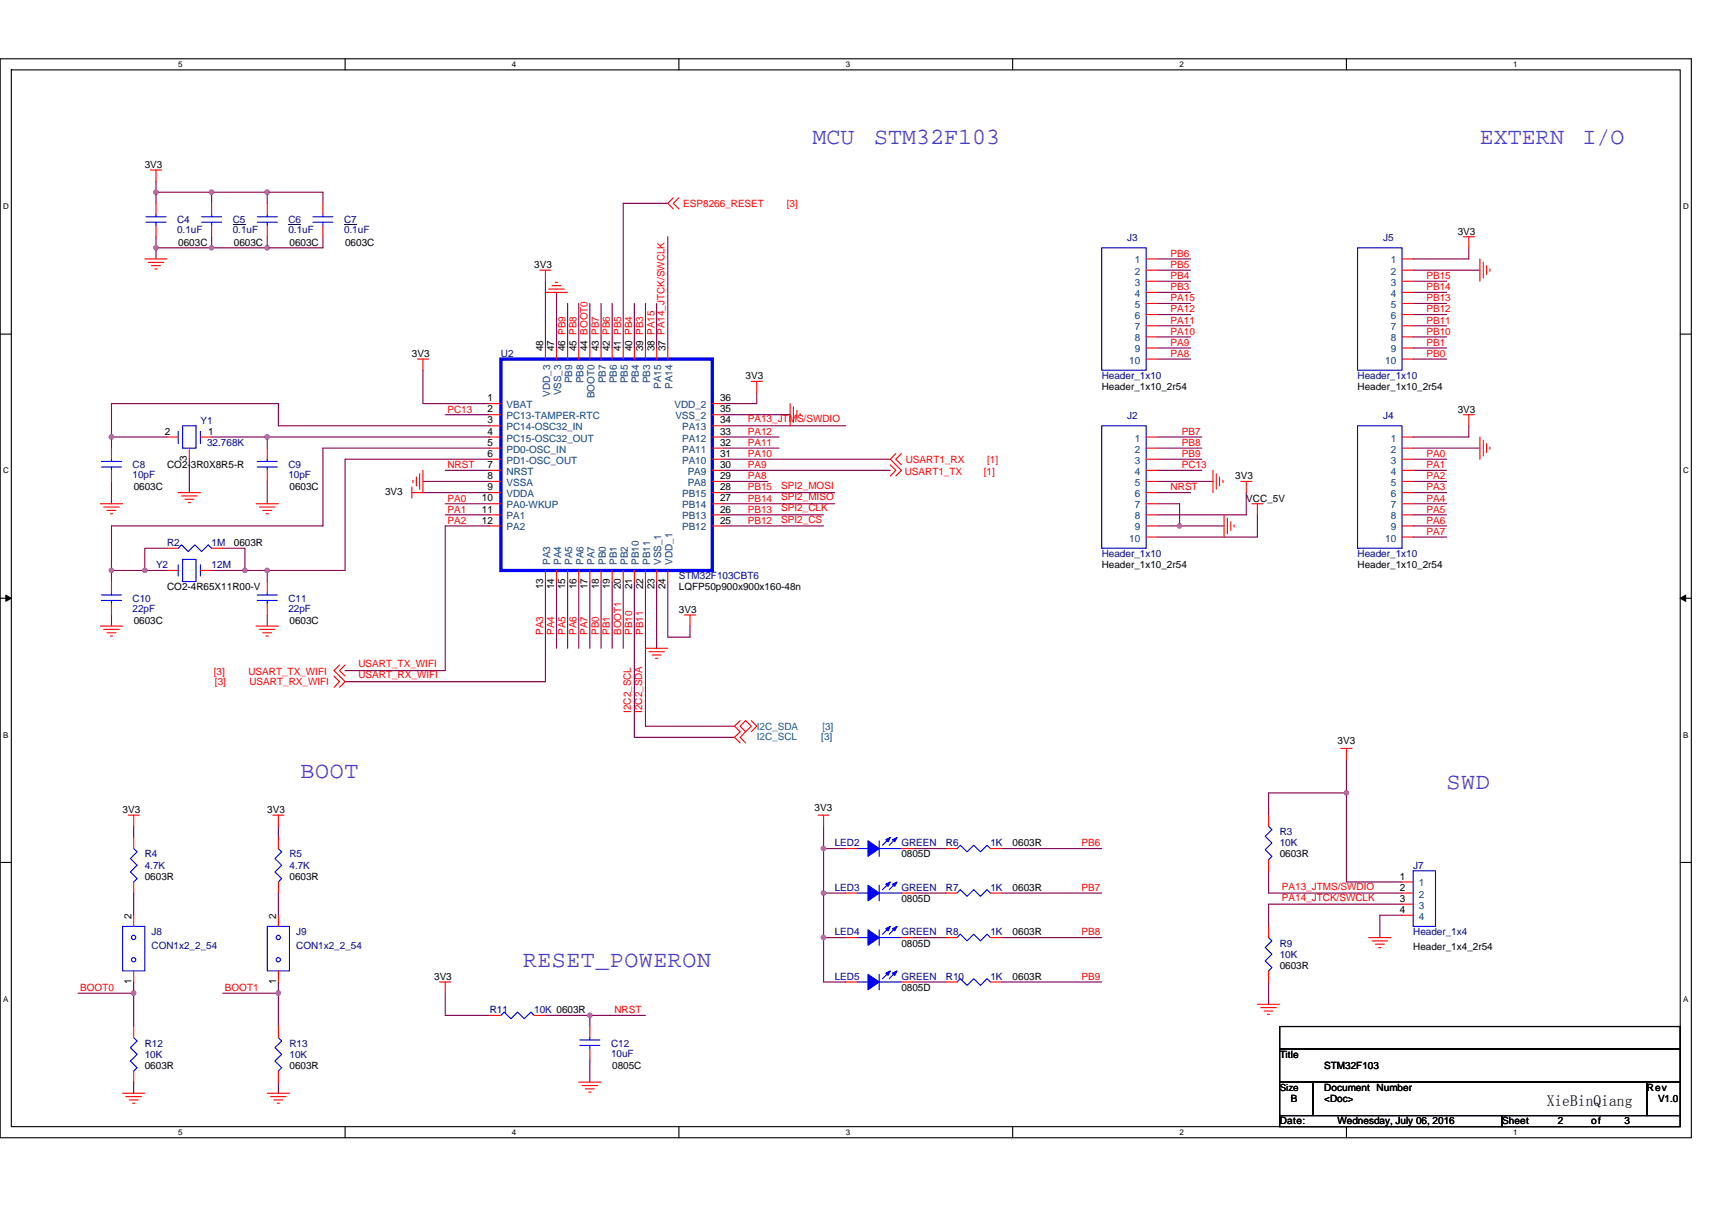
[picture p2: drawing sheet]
<svg xmlns="http://www.w3.org/2000/svg" width="297mm" height="210mm" viewBox="0 0 297 210" stroke-linecap="round" stroke-linejoin="round" font-family="sans-serif">
<path d="M0 10.2h293.5v187.2h-293.5zM2 12.1h289.5v183.4h-289.5z" fill="none" stroke="#000" stroke-width=".19"/>
<g fill="#fff">
<path d="M30.9 10.4h.8v1.6h-.8z"/>
<path d="M30.9 195.7h.8v1.6h-.8z"/>
</g>
<path d="M59.9 10.2v1.9M59.9 195.5v1.9" fill="none" stroke="#000" stroke-width=".19"/>
<g fill="#fff">
<path d="M88.8 10.4h.8v1.6h-.8z"/>
<path d="M88.8 195.7h.8v1.6h-.8z"/>
</g>
<path d="M117.8 10.2v1.9M117.8 195.5v1.9" fill="none" stroke="#000" stroke-width=".19"/>
<g fill="#fff">
<path d="M146.7 10.4h.8v1.6h-.8z"/>
<path d="M146.7 195.7h.8v1.6h-.8z"/>
</g>
<path d="M175.7 10.2v1.9M175.7 195.5v1.9" fill="none" stroke="#000" stroke-width=".19"/>
<g fill="#fff">
<path d="M204.7 10.4h.7v1.6h-.7z"/>
<path d="M204.7 195.7h.7v1.6h-.7z"/>
</g>
<path d="M233.6 10.2v1.9M233.6 195.5v1.9" fill="none" stroke="#000" stroke-width=".19"/>
<g fill="#fff">
<path d="M262.6 10.4h.7v1.6h-.7z"/>
<path d="M262.6 195.7h.7v1.6h-.7z"/>
<path d="M.5 35.1h1v1.5h-1z"/>
<path d="M292 35.1h1v1.5h-1z"/>
<path d="M.5 80.9h1v1.5h-1z"/>
<path d="M292 80.9h1v1.5h-1z"/>
</g>
<path d="M0 58h2M291.5 58h2" fill="none" stroke="#000" stroke-width=".19"/>
<g fill="#fff">
<path d="M.5 126.7h.9v1.6h-.9z"/>
<path d="M292 126.7h.9v1.6h-.9z"/>
</g>
<path d="M0 103.8h2M291.5 103.8h2" fill="none" stroke="#000" stroke-width=".19"/>
<path d="M1 103.3l1 .5-1 .6zM291.5 103.8l1-.5v1.1z" fill="#000" stroke="#000" stroke-width=".17"/>
<g fill="#fff">
<path d="M.5 172.6h.9v1.5h-.9z"/>
<path d="M292 172.6h.9v1.5h-.9z"/>
</g>
<path d="M0 149.7h2M291.5 149.7h2M222 178.1h69.5v3.9h-69.5zM222 182h69.5v5.8h-69.5zM222 187.8h5.8v5.8h-5.8zM222 193.6h38.6v1.9h-38.6zM227.8 187.8h57.9v5.8h-57.9zM260.6 193.6h30.9v1.9h-30.9zM285.7 187.8h5.8v5.8h-5.8z" fill="none" stroke="#000" stroke-width=".19"/>
<g fill="none" stroke="#800040" stroke-width=".19">
<path d="M27.1 31.4v2M27.1 33.4h9.6M27.1 33.4v1.9M36.7 33.4v1.9M36.7 33.4h9.7M46.4 33.4v1.9M46.4 33.4h9.6v1.9M115.9 35.3h-7.8v25.1M27.1 41.1v1.9M27.1 43h9.6M27.1 43v1.9M36.7 41.1v1.9"/>
<path d="M36.7 43h9.7M46.4 41.1v1.9M56 41.1v1.9h-9.6M94.6 48.8v11.6M96.6 50.7v9.7M98.5 52.7v7.7M100.4 52.7v7.7M102.3 52.7v7.7M104.3 52.7v7.7M106.2 52.7v7.7M110.1 52.7v7.7M112 52.7v7.7"/>
<path d="M113.9 52.7v7.7M115.9 41.1v19.3M200.8 54.6h5.8M200.8 56.5h5.8M200.8 44.9h5.8M200.8 46.9h5.8M200.8 52.7h5.8M200.8 50.7h5.8M200.8 48.8h5.8M200.8 58.5h5.8M245.2 46.9h11.6M245.2 58.5h5.8"/>
<path d="M245.2 56.5h5.8M245.2 48.8h5.8M245.2 50.7h5.8M245.2 54.6h5.8M245.2 52.7h5.8M254.8 43v1.9h-9.6M19.3 75.8h9.7M19.3 75.8v2M32.8 79.7v5.8M36.7 75.8h9.7M46.4 75.8v2M46.4 75.8h38.6"/>
<path d="M73.4 64.2v5.8h11.6M77.3 72h7.7M85 73.9h-36.7v-3.9h-29v5.8M85 77.8h-29v13.5h-36.7v7.7M85 79.7h-25.1v19.3h-13.5M125.5 79.7h29M125.5 72h11.6M125.5 77.8h9.7M125.5 75.8h9.7M125.5 73.9h21.2M131.3 68.1v1.9h-5.8M200.8 62.3h5.8"/>
<path d="M200.8 60.4h5.8M200.8 79.7h7.7M200.8 77.8h7.7M200.8 75.8h7.7M245.2 62.3h5.8M245.2 60.4h5.8M245.2 79.7h5.8M245.2 77.8h11.6M254.8 73.9v1.9h-9.6M19.3 83.5v3.9M19.3 99h5.8M19.3 99v1.9"/>
<path d="M25.1 99h3.9M29 95.1h-3.9v3.9M36.7 99h5.8M38.6 95.1h3.9v3.9h3.9M46.4 83.5v3.9M46.4 99v1.9M73.4 83.5h11.6M73.4 85.5h11.6M77.3 81.6h7.7M77.3 87.4h7.7M77.3 89.3h7.7M85 91.3h-7.7v25.1h-17.4"/>
<path d="M125.5 87.4h19.3M125.5 81.6h29M125.5 85.5h19.3M125.5 91.3h17.4M125.5 89.3h17.4M125.5 83.5h7.7M200.8 83.5h9.7M200.8 91.3h3.9M200.8 87.4h3.9v3.9M200.8 85.5h5.8M200.8 81.6h7.7M204.7 91.3h7.7"/>
<path d="M216.2 85.5v3.8h-15.4M218.2 89.3v3.9h-17.4M245.2 81.6h5.8M245.2 87.4h5.8M245.2 89.3h5.8M245.2 91.3h5.8M245.2 93.2h5.8M245.2 83.5h5.8M245.2 85.5h5.8M19.3 106.7v1.9M46.4 106.7v1.9M94.6 100.9v17.4h-34.7"/>
<path d="M96.6 100.9v11.6M98.5 100.9v11.6M100.4 100.9v11.6M102.3 100.9v11.6M104.3 100.9v11.6M106.2 100.9v11.6M108.1 100.9v11.6M110.1 100.9v27.1h17.3M112 100.9v25.1h15.4M113.9 100.9v11.6M115.9 100.9v9.7h3.8v-2M233.6 131.8v5.8"/>
<path d="M233.6 137.6h-13.5v3.9M233.6 137.6v15.5h9.7M23.2 155v3.8M23.2 143.4v1.9M48.3 143.4v1.9M48.3 155v3.8M142.9 147.3h3.8M142.9 155v7.7M142.9 155h3.8M142.9 147.3v7.7M142.9 143.4v3.9M158.3 155h5.8"/>
<path d="M158.3 147.3h5.8M173.8 147.3h17.4M173.8 155h17.4M220.1 151.1v3.9h23.2M243.3 158.8h-3.9v3.9M243.3 156.9h-23.2v3.9M13.5 172.4h9.7M23.2 170.4v2M23.2 172.4v5.7M38.6 172.4h9.7M48.3 170.4v2M48.3 172.4v5.7"/>
<path d="M77.3 172.4v3.8h7.7M94.6 176.2h7.7M102.3 176.2h9.7M102.3 176.2v1.9M142.9 162.7h3.8M142.9 162.7v7.7h3.8M158.3 170.4h5.8M158.3 162.7h5.8M173.8 162.7h17.4M173.8 170.4h17.4M220.1 170.4v3.9M23.2 187.8v1.9"/>
<path d="M48.3 187.8v1.9M102.3 183.9v3.9"/>
</g>
<g fill="#f0f" stroke="#f0f" stroke-width=".19">
<circle cx="46.4" cy="75.8" r=".38"/>
<circle cx="27.1" cy="33.3" r=".38"/>
<circle cx="27.1" cy="43" r=".38"/>
<circle cx="46.4" cy="33.3" r=".38"/>
<circle cx="36.7" cy="33.3" r=".38"/>
<circle cx="46.4" cy="43" r=".38"/>
<circle cx="36.7" cy="43" r=".38"/>
<circle cx="19.3" cy="75.8" r=".38"/>
<circle cx="42.5" cy="99" r=".38"/>
<circle cx="19.3" cy="99" r=".38"/>
<circle cx="102.3" cy="176.2" r=".38"/>
<circle cx="233.6" cy="137.6" r=".38"/>
<circle cx="23.2" cy="172.3" r=".38"/>
<circle cx="48.3" cy="172.3" r=".38"/>
<circle cx="142.9" cy="162.7" r=".38"/>
<circle cx="142.9" cy="147.2" r=".38"/>
<circle cx="142.9" cy="155" r=".38"/>
<circle cx="25.1" cy="99" r=".38"/>
<circle cx="46.4" cy="99" r=".38"/>
<circle cx="204.6" cy="91.3" r=".38"/>
</g>
<g fill="none" stroke="#f00" stroke-width=".19">
<path d="M26.1 29.5h1.9M27.1 29.5v1.9M27.1 35.3v1.9M27.1 39.2v1.9M36.7 35.3v1.9M36.7 39.2v1.9M46.4 35.3v1.9M46.4 39.2v1.9M56 35.3v1.9M56 39.2v1.9M116.8 34.3l-.9 1 .9 1M117.8 34.3l-1 1 1 1"/>
<path d="M25.1 44.9h3.9M25.7 45.5h2.7M26.3 46.1h1.5M26.9 46.7h.4M93.7 46.9h1.9M94.6 50.7h3.9M94.6 46.9v1.9M95.2 50.2h2.7M95.8 49.6h1.5M96.4 49h.3M198.9 44.9h1.9M198.9 46.9h1.9"/>
<path d="M198.9 48.8h1.9M198.9 50.7h1.9M198.9 52.7h1.9M198.9 54.6h1.9M198.9 56.5h1.9M198.9 58.5h1.9M243.3 44.9h1.9M243.3 46.9h1.9M243.3 48.8h1.9M243.3 50.7h1.9M243.3 52.7h1.9M243.3 54.6h1.9"/>
<path d="M243.3 56.5h1.9M243.3 58.5h1.9M253.9 41.1h1.9M254.8 41.1v1.9M256.8 44.9v3.9M257.4 45.5v2.7M257.9 46.1v1.5M258.5 46.7v.4M19.3 77.8v1.9M29 75.8h1.9M32.8 77.8v1.9M34.8 75.8h1.9"/>
<path d="M46.4 77.8v1.9M72.4 62.3h2M73.4 62.3v1.9M85 70h1.9M85 72h1.9M85 73.9h1.9M85 75.8h1.9M85 77.8h1.9M85 79.7h1.9M94.6 60.4v1.9M96.6 60.4v1.9M98.5 60.4v1.9"/>
<path d="M100.4 60.4v1.9M102.3 60.4v1.9M104.3 60.4v1.9M106.2 60.4v1.9M108.1 60.4v1.9M110.1 60.4v1.9M112 60.4v1.9M113.9 60.4v1.9M115.9 60.4v1.9M123.6 70h1.9M123.6 72h1.9M123.6 73.9h1.9"/>
<path d="M123.6 75.8h1.9M123.6 77.8h1.9M123.6 79.7h1.9M130.3 66.2h2M131.3 66.2v1.9M137.1 70v3.9M137.7 70.6v2.7M138.3 71.2v1.5M138.8 71.8v.4M155.4 78.7l-.9 1 1.9 1.9-1 1M156.4 78.7l-1 1 1 1M198.9 60.4h1.9"/>
<path d="M198.9 62.3h1.9M198.9 75.8h1.9M198.9 77.8h1.9M198.9 79.7h1.9M243.3 60.4h1.9M243.3 62.3h1.9M243.3 75.8h1.9M243.3 77.8h1.9M243.3 79.7h1.9M253.9 72h1.9M254.8 72v1.9M256.8 75.8v3.9"/>
<path d="M257.4 76.4v2.7M257.9 77v1.5M258.5 77.6v.4M17.4 87.4h3.9M18 88h2.7M18.6 88.6h1.5M19.2 89.2h.3M19.3 81.6v1.9M29 99h1.9M29 95.1h1.9M30.9 85.5h3.9M31.5 86.1h2.7"/>
<path d="M32.1 86.6h1.5M32.7 87.2h.3M34.8 99h1.9M36.7 95.1h1.9M44.4 87.4h3.9M45 88h2.7M45.6 88.6h1.5M46.2 89.2h.4M46.4 81.6v1.9M71.5 84.5v1.9M71.6 83.4v.4M72.2 82.8v1.5"/>
<path d="M72.8 82.2v2.7M73.4 81.6v3.9h-1.9M85 81.6h1.9M85 83.5h1.9M85 85.5h1.9M85 87.4h1.9M85 89.3h1.9M85 91.3h1.9M94.6 99v1.9M96.6 99v1.9M98.5 99v1.9M100.4 99v1.9"/>
<path d="M102.3 99v1.9M104.3 99v1.9M106.2 99v1.9M108.1 99v1.9M110.1 99v1.9M112 99v1.9M113.9 99v1.9M115.9 99v1.9M123.6 81.6h1.9M123.6 83.5h1.9M123.6 85.5h1.9M123.6 87.4h1.9"/>
<path d="M123.6 89.3h1.9M123.6 91.3h1.9M154.5 80.7l.9 .9-.9 1M198.9 81.6h1.9M198.9 83.5h1.9M198.9 85.5h1.9M198.9 87.4h1.9M198.9 89.3h1.9M198.9 91.3h1.9M198.9 93.2h1.9M210.5 81.6v3.9M211 82.2v2.7"/>
<path d="M211.6 82.8v1.5M212.2 83.4v.4M212.4 89.3v3.9M213 89.9v2.7M213.5 90.5v1.6M214.1 91.1v.4M215.3 83.5h1.9M216.2 83.5v2M217.2 87.4h1.9M218.2 87.4v1.9M243.3 81.6h1.9M243.3 83.5h1.9"/>
<path d="M243.3 85.5h1.9M243.3 87.4h1.9M243.3 89.3h1.9M243.3 91.3h1.9M243.3 93.2h1.9M17.4 108.6h3.9M18 109.2h2.7M18.6 109.8h1.5M19.2 110.4h.3M19.3 100.9v1.9M19.3 104.8v1.9M44.4 108.6h3.9"/>
<path d="M45 109.2h2.7M45.6 109.8h1.5M46.2 110.4h.4M46.4 100.9v1.9M46.4 104.8v1.9M58 117.3l.9 1-.9 1M58.9 115.4l-.9 1 1.9 1.9-1 1M59.9 115.4l-1 1 1 .9M112 112.5h3.9M112.6 113.1h2.7M113.2 113.7h1.5M113.7 114.2h.4"/>
<path d="M118.8 106.7h1.9M119.7 106.7v1.9M128.4 125.1l-1 .9 1 1-1 1 1 .9M129.4 125.1l.9 .9-.9 1-1-1zM129.4 127l-1 1 1 .9M130.3 125.1l1 .9-1 1M232.6 129.9h2M233.6 129.9v1.9M22.2 141.5h2M23.2 141.5v1.9M23.2 145.3v2M23.2 153.1v1.9"/>
<path d="M23.2 158.8v2M47.3 141.5h2M48.3 141.5v1.9M48.3 145.3v2M48.3 153.1v1.9M48.3 158.8v2M141.9 141.5h1.9M142.9 141.5v1.9M146.7 147.3h2M146.7 155h2M156.4 147.3h1.9M156.4 155h1.9"/>
<path d="M164.1 147.3h1.9M164.1 155h1.9M171.8 147.3h2M171.8 155h2M220.1 141.5v1.9M220.1 149.2v1.9M243.3 153.1h1.9M243.3 155h1.9M243.3 156.9h1.9M243.3 158.8h1.9M23.2 178.1v2M23.2 168.5v1.9"/>
<path d="M48.3 178.1v2M48.3 168.5v1.9M76.3 170.4h1.9M77.3 170.4v2M85 176.2h1.9M92.7 176.2h1.9M102.3 178.1v2M146.7 170.4h2M146.7 162.7h2M156.4 170.4h1.9M156.4 162.7h1.9M164.1 170.4h1.9"/>
<path d="M164.1 162.7h1.9M171.8 170.4h2M171.8 162.7h2M218.2 174.3h3.8M218.8 174.9h2.6M219.3 175.5h1.6M219.9 176h.4M220.1 160.8v1.9M220.1 168.5v1.9M237.5 162.7h3.8M238.1 163.3h2.6M238.6 163.9h1.6"/>
<path d="M239.2 164.4h.4M21.3 189.7h3.8M21.8 190.3h2.8M22.4 190.9h1.6M23 191.5h.4M23.2 185.9v1.9M46.4 189.7h3.8M46.9 190.3h2.8M47.5 190.9h1.6M48.1 191.5h.4M48.3 185.9v1.9M100.4 187.8h3.9"/>
<path d="M101 188.4h2.7M101.6 189h1.5M102.1 189.5h.4M102.3 182v1.9"/>
</g>
<g fill="none" stroke="#00f" stroke-width=".19">
<path d="M25.3 38.6h3.5M25.3 37.6h3.5M27.1 37.2v.4M27.1 38.6v.6M35 38.6h3.5M35 37.6h3.5M36.7 37.2v.4M36.7 38.6v.6M44.6 38.6h3.5M44.6 37.6h3.5M46.4 37.2v.4M46.4 38.6v.6"/>
<path d="M54.3 38.6h3.5M54.3 37.6h3.5M56 37.2v.4M56 38.6v.6M191.2 43h7.7v21.2h-7.7zM235.5 43h7.8v21.2h-7.8zM19.3 79.7v.4M30.9 74.9v2.1M31.7 73.9h2.3v3.9h-2.3zM34.8 74.9v2.1M46.4 79.7v.4M191.2 73.9h7.7v21.2h-7.7z"/>
<path d="M235.5 73.9h7.8v21.2h-7.8zM17.6 81h3.5M17.6 80.1h3.5M19.3 81v.6M30.9 98v2M30.9 95.1l.6-.5 1.2 1.1 1.1-1.1 1.2 1.1 1.1-1.1 .6 .5M31.7 97.1h2.3v3.8h-2.3zM34.8 98v2M44.6 81h3.5M44.6 80.1h3.5M46.4 81v.6M17.6 104.2h3.5"/>
<path d="M17.6 103.3h3.5M19.3 102.8v.5M19.3 104.2v.6M44.6 104.2h3.5M44.6 103.3h3.5M46.4 102.8v.5M46.4 104.2v.6M23.2 147.3l.6 .5-1.2 1.2 1.2 1.2-1.2 1.1 1.2 1.2-.6 .6M48.3 147.3l.6 .5-1.2 1.2 1.2 1.2-1.2 1.1 1.2 1.2-.6 .6M148.7 147.3h1.9M148.7 155h1.9M152.5 145.9v2.7"/>
<path d="M152.5 147.3h3.9M152.5 153.6v2.7M152.5 155h3.9M154.3 145.5l-1.2 1.2M154.3 153.2l-1.2 1.2M155.4 145.5l-1.1 1.2M155.4 153.2l-1.1 1.2M166 147.3l.6-.6 1.2 1.1 1.1-1.1 1.2 1.1 1.2-1.1 .5 .6M166 155l.6-.6 1.2 1.2 1.1-1.2 1.2 1.2 1.2-1.2 .5 .6M220.1 143.4l.6 .6-1.2 1.1 1.2 1.2-1.2 1.1 1.2 1.2-.6 .6M245.2 151.1h3.9v9.7h-3.9zM21.3 160.8h3.8v7.7h-3.8z"/>
<path d="M46.4 160.8h3.8v7.7h-3.8zM86.9 176.2l.6-.6 1.1 1.2 1.2-1.2 1.1 1.2 1.2-1.2 .6 .6M148.7 170.4h1.9M148.7 162.7h1.9M152.5 169.1v2.7M152.5 170.4h3.9M152.5 161.4v2.6M152.5 162.7h3.9M154.3 168.7l-1.2 1.1M154.3 161l-1.2 1.1M155.4 168.7l-1.1 1.1M155.4 161l-1.1 1.1"/>
<path d="M166 170.4l.6-.6 1.2 1.2 1.1-1.2 1.2 1.2 1.2-1.2 .5 .6M166 162.7l.6-.6 1.2 1.2 1.1-1.2 1.2 1.2 1.2-1.2 .5 .6M220.1 162.7l.6 .6-1.2 1.1 1.2 1.2-1.2 1.2 1.2 1.1-.6 .6M23.2 180.1l.6 .6-1.2 1.1 1.2 1.2-1.2 1.1 1.2 1.2-.6 .6M48.3 180.1l.6 .6-1.2 1.1 1.2 1.2-1.2 1.1 1.2 1.2-.6 .6M100.6 181.4h3.5M100.6 180.5h3.5M102.3 180.1v.4M102.3 181.4v.6"/>
<circle cx="23.2" cy="162.7" r=".38"/>
<circle cx="23.2" cy="166.5" r=".38"/>
<circle cx="48.3" cy="162.7" r=".38"/>
<circle cx="48.3" cy="166.5" r=".38"/>
</g>
<g fill="#00f" stroke="#00f" stroke-width=".19">
<path d="M150.6 169.1l1.9 1.3-1.9 1.4z" fill-rule="evenodd"/>
<path d="M154.9 168.9l.7-.4-.4 .8z" fill-rule="evenodd"/>
<path d="M153.7 168.9l.8-.4-.4 .8z" fill-rule="evenodd"/>
<path d="M150.6 161.4l1.9 1.3-1.9 1.3z" fill-rule="evenodd"/>
<path d="M154.9 161.2l.7-.4-.4 .7z" fill-rule="evenodd"/>
<path d="M153.7 161.2l.8-.4-.4 .7z" fill-rule="evenodd"/>
<path d="M150.6 145.9l1.9 1.4-1.9 1.3z" fill-rule="evenodd"/>
<path d="M154.9 145.7l.7-.4-.4 .8z" fill-rule="evenodd"/>
<path d="M153.7 145.7l.8-.4-.4 .8z" fill-rule="evenodd"/>
<path d="M150.6 153.6l1.9 1.4-1.9 1.3z" fill-rule="evenodd"/>
<path d="M154.9 153.4l.7-.3-.4 .7z" fill-rule="evenodd"/>
<path d="M153.7 153.4l.8-.3-.4 .7z" fill-rule="evenodd"/>
</g>
<path d="M40.4 39h2.2M50 39h2.3M59.7 39h2.2" fill="none" stroke="#000080" stroke-width=".17"/>
<path d="M86.9 62.3h36.7v36.7h-36.7z" fill="none" stroke="#00f" stroke-width=".57"/>
<g font-size="4" fill="#8000ff">
<text x="140.9" y="25">MCU</text>
<text x="151.7" y="25">STM32F103</text>
<text x="256.8" y="25">EXTERN</text>
<text x="274.5" y="25">I/O</text>
<text x="52.2" y="135">BOOT</text>
<text x="251" y="137">SWD</text>
<text x="90.8" y="167.9">RESET_POWERON</text>
</g>
<text font-size="2.7" x="268.4" y="192">XieBinQiang</text>
<g font-size="1.7">
<text x="25.1" y="29.1">3V3</text>
<text x="252.9" y="40.7">3V3</text>
<text x="30.9" y="42.6">0603C</text>
<text x="40.6" y="42.6">0603C</text>
<text x="50.2" y="42.6">0603C</text>
<text x="59.9" y="42.6">0603C</text>
<text x="92.7" y="46.5">3V3</text>
<text x="71.5" y="61.9">3V3</text>
<text x="94.2" y="61" transform="rotate(-90 94.2 61)">48</text>
<text x="96.2" y="61" transform="rotate(-90 96.2 61)">47</text>
<text x="98.1" y="61" transform="rotate(-90 98.1 61)">46 PB9</text>
<text x="100" y="61" transform="rotate(-90 100 61)">45 PB8</text>
<text x="101.9" y="61" transform="rotate(-90 101.9 61)">44 BOOT0</text>
<text x="103.9" y="61" transform="rotate(-90 103.9 61)">43 PB7</text>
<text x="105.8" y="61" transform="rotate(-90 105.8 61)">42 PB6</text>
<text x="107.7" y="61" transform="rotate(-90 107.7 61)">41 PB5</text>
<text x="109.7" y="61" transform="rotate(-90 109.7 61)">40 PB4</text>
<text x="111.6" y="61" transform="rotate(-90 111.6 61)">39 PB3</text>
<text x="113.5" y="61" transform="rotate(-90 113.5 61)">38 PA15</text>
<text x="115.5" y="61" transform="rotate(-90 115.5 61)">37 PA14_JTCK/SWCLK</text>
<text x="129.4" y="65.8">3V3</text>
<text x="84.6" y="69.6">1</text>
<text x="84.6" y="71.6">2</text>
<text x="124.9" y="71.6">35</text>
<text x="124.9" y="69.6">36</text>
<text x="191.2" y="67.7">Header_1x10_2r54</text>
<text x="235.5" y="67.7">Header_1x10_2r54</text>
<text x="252.9" y="71.6">3V3</text>
<text x="28.6" y="75.4">2</text>
<text x="36.1" y="75.4">1</text>
<text x="84.6" y="73.5">3</text>
<text x="84.6" y="75.4">4</text>
<text x="84.6" y="77.4">5</text>
<text x="124.9" y="73.5">34</text>
<text x="124.9" y="75.4">33</text>
<text x="124.9" y="77.4">32</text>
<text x="29" y="81.2">CO2-3R0X8R5-R</text>
<text x="32.4" y="80.1" transform="rotate(-90 32.4 80.1)">3</text>
<text x="84.6" y="79.3">6</text>
<text x="84.6" y="81.2">7</text>
<text x="84.6" y="83.1">8</text>
<text x="124.9" y="79.3">31</text>
<text x="124.9" y="81.2">30</text>
<text x="124.9" y="83.1">29</text>
<text x="214.3" y="83.2">3V3</text>
<text x="23.2" y="85.1">0603C</text>
<text x="50.2" y="85.1">0603C</text>
<text x="66.8" y="85.9">3V3</text>
<text x="83.6" y="87">10</text>
<text x="83.6" y="88.9">11</text>
<text x="84.6" y="85.1">9</text>
<text x="124.9" y="85.1">28</text>
<text x="124.9" y="87">27</text>
<text x="124.9" y="88.9">26</text>
<text x="216.2" y="87">VCC_5V</text>
<text x="40.6" y="94.7">0603R</text>
<text x="83.6" y="90.9">12</text>
<text x="124.9" y="90.9">25</text>
<text x="191.2" y="98.6">Header_1x10_2r54</text>
<text x="235.5" y="98.6">Header_1x10_2r54</text>
<text x="29" y="102.5">CO2-4R65X11R00-V</text>
<text x="94.2" y="102.3" transform="rotate(-90 94.2 102.3)">13</text>
<text x="96.2" y="102.3" transform="rotate(-90 96.2 102.3)">14</text>
<text x="98.1" y="102.3" transform="rotate(-90 98.1 102.3)">15</text>
<text x="100" y="102.3" transform="rotate(-90 100 102.3)">16</text>
<text x="101.9" y="102.3" transform="rotate(-90 101.9 102.3)">17</text>
<text x="103.9" y="102.3" transform="rotate(-90 103.9 102.3)">18</text>
<text x="105.8" y="102.3" transform="rotate(-90 105.8 102.3)">19</text>
<text x="107.7" y="102.3" transform="rotate(-90 107.7 102.3)">20</text>
<text x="109.7" y="102.3" transform="rotate(-90 109.7 102.3)">21</text>
<text x="111.6" y="102.3" transform="rotate(-90 111.6 102.3)">22</text>
<text x="113.5" y="102.3" transform="rotate(-90 113.5 102.3)">23</text>
<text x="115.5" y="102.3" transform="rotate(-90 115.5 102.3)">24</text>
<text x="117.8" y="106.3">3V3</text>
<text x="117.8" y="102.5">LQFP50p900x900x160-48n</text>
<text x="23.2" y="108.3">0603C</text>
<text x="50.2" y="108.3">0603C</text>
<text x="232.1" y="129.1">3V3</text>
<text x="21.3" y="141.1">3V3</text>
<text x="46.4" y="141.1">3V3</text>
<text x="141.3" y="140.7">3V3</text>
<text x="156.4" y="148.8">0805D</text>
<text x="175.7" y="146.9">0603R</text>
<text x="222" y="148.8">0603R</text>
<text x="25.1" y="152.7">0603R</text>
<text x="50.2" y="152.7">0603R</text>
<text x="175.7" y="154.6">0603R</text>
<text x="242.9" y="152.7">1</text>
<text x="242.9" y="154.6">2</text>
<text x="22.8" y="159.4" transform="rotate(-90 22.8 159.4)">2</text>
<text x="47.9" y="159.4" transform="rotate(-90 47.9 159.4)">2</text>
<text x="156.4" y="156.5">0805D</text>
<text x="242.9" y="156.5">3</text>
<text x="242.9" y="158.4">4</text>
<text x="156.4" y="164.3">0805D</text>
<text x="175.7" y="162.3">0603R</text>
<text x="245.2" y="164.8">Header_1x4_2r54</text>
<text x="22.8" y="170.8" transform="rotate(-90 22.8 170.8)">1</text>
<text x="47.9" y="170.8" transform="rotate(-90 47.9 170.8)">1</text>
<text x="75.3" y="170">3V3</text>
<text x="156.4" y="172">0805D</text>
<text x="175.7" y="170">0603R</text>
<text x="222" y="168.1">0603R</text>
<text x="25.1" y="185.5">0603R</text>
<text x="50.2" y="185.5">0603R</text>
<text x="106.2" y="185.5">0805C</text>
<text x="222" y="183.6">Title</text>
<text x="229.8" y="185.5">STM32F103</text>
<text x="222" y="189.3">Size</text>
<text x="224" y="191.3">B</text>
<text x="229.8" y="189.3">Document Number</text>
<text x="229.8" y="191.3">&lt;Doc&gt;</text>
<text x="285.7" y="189.3">Rev</text>
<text x="287.7" y="191.3">V1.0</text>
<text x="222" y="195.1">Date:</text>
<text x="232.1" y="195.1">Wednesday, July 06, 2016</text>
<text x="260.6" y="195.1">Sheet</text>
<text x="270.3" y="195.1">2</text>
<text x="276.1" y="195.1">of</text>
<text x="281.9" y="195.1">3</text>
</g>
<g font-size="1.7" fill="#f00">
<text x="118.6" y="35.9">ESP8266_RESET</text>
<text x="136.5" y="35.9">[3]</text>
<text x="203.1" y="44.6">PB6</text>
<text x="203.1" y="46.5">PB5</text>
<text x="203.1" y="52.3">PA15</text>
<text x="203.1" y="50.4">PB3</text>
<text x="203.1" y="48.4">PB4</text>
<text x="247.5" y="48.4">PB15</text>
<text x="247.5" y="50.4">PB14</text>
<text x="247.5" y="52.3">PB13</text>
<text x="203.1" y="56.2">PA11</text>
<text x="203.1" y="54.2">PA12</text>
<text x="203.1" y="58.1">PA10</text>
<text x="247.5" y="58.1">PB10</text>
<text x="247.5" y="56.2">PB11</text>
<text x="247.5" y="54.2">PB12</text>
<text x="203.1" y="61.9">PA8</text>
<text x="203.1" y="60">PA9</text>
<text x="247.5" y="61.9">PB0</text>
<text x="247.5" y="60">PB1</text>
<text x="77.6" y="71.6">PC13</text>
<text x="129.7" y="77.4">PA11</text>
<text x="129.7" y="75.5">PA12</text>
<text x="129.7" y="73.3">PA13_JTMS/SWDIO</text>
<text x="205" y="77.4">PB8</text>
<text x="205" y="75.5">PB7</text>
<text x="77.6" y="81.2">NRST</text>
<text x="129.7" y="83.2">PA8</text>
<text x="129.7" y="81.2">PA9</text>
<text x="129.7" y="79.3">PA10</text>
<text x="157" y="82.4">USART1_TX</text>
<text x="157.2" y="80.3">USART1_RX</text>
<text x="170.7" y="82.4">[1]</text>
<text x="171.3" y="80.3">[1]</text>
<text x="205" y="81.2">PC13</text>
<text x="205" y="79.3">PB9</text>
<text x="247.5" y="81.2">PA1</text>
<text x="247.5" y="79.3">PA0</text>
<text x="247.5" y="83.2">PA2</text>
<text x="77.6" y="87">PA0</text>
<text x="77.6" y="89">PA1</text>
<text x="129.7" y="89">PB13</text>
<text x="129.7" y="87">PB14</text>
<text x="129.7" y="85.1">PB15</text>
<text x="135.5" y="88.8">SPI2_CLK</text>
<text x="135.5" y="86.8">SPI2_MISO</text>
<text x="135.5" y="84.9">SPI2_MOSI</text>
<text x="203.1" y="85.1">NRST</text>
<text x="247.5" y="87">PA4</text>
<text x="247.5" y="89">PA5</text>
<text x="247.5" y="85.1">PA3</text>
<text x="77.6" y="90.9">PA2</text>
<text x="129.7" y="90.9">PB12</text>
<text x="135.5" y="90.7">SPI2_CS</text>
<text x="247.5" y="90.9">PA6</text>
<text x="247.5" y="92.8">PA7</text>
<text x="94.3" y="110.2" transform="rotate(-90 94.3 110.2)">PA3</text>
<text x="96.2" y="110.2" transform="rotate(-90 96.2 110.2)">PA4</text>
<text x="98.1" y="110.2" transform="rotate(-90 98.1 110.2)">PA5</text>
<text x="100" y="110.2" transform="rotate(-90 100 110.2)">PA6</text>
<text x="102" y="110.2" transform="rotate(-90 102 110.2)">PA7</text>
<text x="103.9" y="110.2" transform="rotate(-90 103.9 110.2)">PB0</text>
<text x="105.8" y="110.2" transform="rotate(-90 105.8 110.2)">PB1</text>
<text x="107.8" y="110.2" transform="rotate(-90 107.8 110.2)">BOOT1</text>
<text x="109.7" y="110.2" transform="rotate(-90 109.7 110.2)">PB10</text>
<text x="111.6" y="110.2" transform="rotate(-90 111.6 110.2)">PB11</text>
<text x="37.1" y="117.1">[3]</text>
<text x="37.3" y="118.9">[3]</text>
<text x="43.1" y="117.1">USART_TX_WIFI</text>
<text x="43.3" y="118.9">USART_RX_WIFI</text>
<text x="62.2" y="117.7">USART_RX_WIFI</text>
<text x="62.2" y="115.8">USART_TX_WIFI</text>
<text x="109.5" y="123.7" transform="rotate(-90 109.5 123.7)">I2C2_SCL</text>
<text x="111.4" y="123.7" transform="rotate(-90 111.4 123.7)">I2C2_SDA</text>
<text x="187.7" y="146.9">PB6</text>
<text x="187.7" y="154.6">PB7</text>
<text x="222.4" y="154.4">PA13_JTMS/SWDIO</text>
<text x="222.4" y="156.3">PA14_JTCK/SWCLK</text>
<text x="187.7" y="162.3">PB8</text>
<text x="13.9" y="172">BOOT0</text>
<text x="39" y="172">BOOT1</text>
<text x="187.7" y="170">PB9</text>
<text x="106.6" y="175.8">NRST</text>
</g>
<g font-size="1.7" fill="#000080">
<text x="30.7" y="38.8">C4</text>
<text x="30.7" y="40.5">0.1uF</text>
<text x="40.4" y="38.8">C5</text>
<text x="40.4" y="40.5">0.1uF</text>
<text x="50" y="38.8">C6</text>
<text x="50" y="40.5">0.1uF</text>
<text x="59.7" y="38.8">C7</text>
<text x="59.7" y="40.5">0.1uF</text>
<text x="195.6" y="41.9">J3</text>
<text x="240" y="41.9">J5</text>
<text x="86.9" y="61.9">U2</text>
<text x="191.2" y="65.8">Header_1x10</text>
<text x="235.5" y="65.8">Header_1x10</text>
<text x="34.8" y="73.5">Y1</text>
<text x="35.9" y="77.4">32.768K</text>
<text x="195.6" y="72.7">J2</text>
<text x="240" y="72.7">J4</text>
<text x="23" y="81.2">C8</text>
<text x="23" y="83">10pF</text>
<text x="50" y="81.2">C9</text>
<text x="50" y="83">10pF</text>
<text x="29" y="94.7">R2</text>
<text x="36.7" y="94.7">1M</text>
<text x="27.1" y="98.6">Y2</text>
<text x="36.7" y="98.6">12M</text>
<text x="117.8" y="100.5">STM32F103CBT6</text>
<text x="191.2" y="96.7">Header_1x10</text>
<text x="235.5" y="96.7">Header_1x10</text>
<text x="23" y="104.4">C10</text>
<text x="23" y="106.1">22pF</text>
<text x="50" y="104.4">C11</text>
<text x="50" y="106.1">22pF</text>
<text x="25.1" y="148.8">R4</text>
<text x="50.2" y="148.8">R5</text>
<text x="144.8" y="146.9">LED2</text>
<text x="156.4" y="146.9">GREEN</text>
<text x="164.1" y="146.9">R6</text>
<text x="171.8" y="146.9">1K</text>
<text x="222" y="144.9">R3</text>
<text x="222" y="146.9">10K</text>
<text x="25.1" y="150.7">4.7K</text>
<text x="50.2" y="150.7">4.7K</text>
<text x="144.8" y="154.6">LED3</text>
<text x="156.4" y="154.6">GREEN</text>
<text x="164.1" y="154.6">R7</text>
<text x="171.8" y="154.6">1K</text>
<text x="245.2" y="150.7">J7</text>
<text x="26.3" y="162.3">J8</text>
<text x="26.3" y="164.6">CON1x2_2_54</text>
<text x="51.4" y="162.3">J9</text>
<text x="51.4" y="164.6">CON1x2_2_54</text>
<text x="144.8" y="162.3">LED4</text>
<text x="156.4" y="162.3">GREEN</text>
<text x="164.1" y="162.3">R8</text>
<text x="171.8" y="162.3">1K</text>
<text x="222" y="164.3">R9</text>
<text x="222" y="166.2">10K</text>
<text x="245.2" y="162.3">Header_1x4</text>
<text x="144.8" y="170">LED5</text>
<text x="156.4" y="170">GREEN</text>
<text x="164.1" y="170">R10</text>
<text x="171.8" y="170">1K</text>
<text x="85" y="175.8">R11</text>
<text x="92.7" y="175.8">10K 0603R</text>
<text x="25.1" y="181.6">R12</text>
<text x="25.1" y="183.6">10K</text>
<text x="50.2" y="181.6">R13</text>
<text x="50.2" y="183.6">10K</text>
<text x="106" y="181.6">C12</text>
<text x="106" y="183.3">10uF</text>
</g>
<g font-size="1.7" fill="#004080">
<text x="196.9" y="45.7">1</text>
<text x="196.9" y="47.7">2</text>
<text x="241.3" y="45.7">1</text>
<text x="241.3" y="47.7">2</text>
<text x="196.9" y="49.6">3</text>
<text x="196.9" y="51.5">4</text>
<text x="196.9" y="53.4">5</text>
<text x="241.3" y="49.6">3</text>
<text x="241.3" y="51.5">4</text>
<text x="241.3" y="53.4">5</text>
<text x="196.9" y="55.4">6</text>
<text x="196.9" y="57.3">7</text>
<text x="196.9" y="59.2">8</text>
<text x="241.3" y="55.4">6</text>
<text x="241.3" y="57.3">7</text>
<text x="241.3" y="59.2">8</text>
<text x="195.9" y="63.1">10</text>
<text x="196.9" y="61.2">9</text>
<text x="240.3" y="63.1">10</text>
<text x="241.3" y="61.2">9</text>
<text x="87.9" y="70.8">VBAT</text>
<text x="95.4" y="68.8" transform="rotate(-90 95.4 68.8)">VDD_3</text>
<text x="97.4" y="68.6" transform="rotate(-90 97.4 68.6)">VSS_3</text>
<text x="99.3" y="66.5" transform="rotate(-90 99.3 66.5)">PB9</text>
<text x="101.2" y="66.5" transform="rotate(-90 101.2 66.5)">PB8</text>
<text x="103.1" y="69.1" transform="rotate(-90 103.1 69.1)">BOOT0</text>
<text x="105.1" y="66.5" transform="rotate(-90 105.1 66.5)">PB7</text>
<text x="107" y="66.5" transform="rotate(-90 107 66.5)">PB6</text>
<text x="108.9" y="66.5" transform="rotate(-90 108.9 66.5)">PB5</text>
<text x="110.9" y="66.5" transform="rotate(-90 110.9 66.5)">PB4</text>
<text x="112.8" y="66.5" transform="rotate(-90 112.8 66.5)">PB3</text>
<text x="114.7" y="67.5" transform="rotate(-90 114.7 67.5)">PA15</text>
<text x="116.7" y="67.5" transform="rotate(-90 116.7 67.5)">PA14</text>
<text x="117" y="70.8">VDD_2</text>
<text x="87.9" y="72.7">PC13-TAMPER-RTC</text>
<text x="87.9" y="74.7">PC14-OSC32_IN</text>
<text x="87.9" y="76.6">PC15-OSC32_OUT</text>
<text x="117.2" y="72.7">VSS_2</text>
<text x="118.3" y="74.7">PA13</text>
<text x="118.3" y="76.6">PA12</text>
<text x="196.9" y="76.6">1</text>
<text x="241.3" y="76.6">1</text>
<text x="87.9" y="78.5">PD0-OSC_IN</text>
<text x="87.9" y="80.5">PD1-OSC_OUT</text>
<text x="87.9" y="82.4">NRST</text>
<text x="118.3" y="78.5">PA11</text>
<text x="118.3" y="80.5">PA10</text>
<text x="119.3" y="82.4">PA9</text>
<text x="196.9" y="78.5">2</text>
<text x="196.9" y="80.5">3</text>
<text x="196.9" y="82.4">4</text>
<text x="241.3" y="78.5">2</text>
<text x="241.3" y="80.5">3</text>
<text x="241.3" y="82.4">4</text>
<text x="87.9" y="84.3">VSSA</text>
<text x="87.9" y="86.3">VDDA</text>
<text x="87.9" y="88.2">PA0-WKUP</text>
<text x="118.3" y="86.3">PB15</text>
<text x="118.3" y="88.2">PB14</text>
<text x="119.3" y="84.3">PA8</text>
<text x="196.9" y="84.3">5</text>
<text x="196.9" y="86.3">6</text>
<text x="196.9" y="88.2">7</text>
<text x="241.3" y="84.3">5</text>
<text x="241.3" y="86.3">6</text>
<text x="241.3" y="88.2">7</text>
<text x="87.9" y="90.1">PA1</text>
<text x="87.9" y="92.1">PA2</text>
<text x="118.3" y="90.1">PB13</text>
<text x="118.3" y="92.1">PB12</text>
<text x="195.9" y="94">10</text>
<text x="196.9" y="90.1">8</text>
<text x="196.9" y="92.1">9</text>
<text x="240.3" y="94">10</text>
<text x="241.3" y="90.1">8</text>
<text x="241.3" y="92.1">9</text>
<text x="95.4" y="98" transform="rotate(-90 95.4 98)">PA3</text>
<text x="97.4" y="98" transform="rotate(-90 97.4 98)">PA4</text>
<text x="99.3" y="98" transform="rotate(-90 99.3 98)">PA5</text>
<text x="101.2" y="98" transform="rotate(-90 101.2 98)">PA6</text>
<text x="103.1" y="98" transform="rotate(-90 103.1 98)">PA7</text>
<text x="105.1" y="98" transform="rotate(-90 105.1 98)">PB0</text>
<text x="107" y="98" transform="rotate(-90 107 98)">PB1</text>
<text x="108.9" y="98" transform="rotate(-90 108.9 98)">PB2</text>
<text x="110.9" y="98" transform="rotate(-90 110.9 98)">PB10</text>
<text x="112.8" y="98" transform="rotate(-90 112.8 98)">PB11</text>
<text x="114.7" y="98" transform="rotate(-90 114.7 98)">VSS_1</text>
<text x="116.7" y="98" transform="rotate(-90 116.7 98)">VDD_1</text>
<text x="246.2" y="153.8">1</text>
<text x="246.2" y="155.8">2</text>
<text x="246.2" y="157.7">3</text>
<text x="246.2" y="159.6">4</text>
</g>
<g font-size="1.7" fill="#008080">
<text x="131.3" y="128.3">I2C_SCL</text>
<text x="131.3" y="126.6">I2C_SDA</text>
<text x="142.5" y="128.3">[3]</text>
<text x="142.7" y="126.6">[3]</text>
</g>
<g font-size="1.4">
<text x="30.9" y="11.7">5</text>
<text x="88.8" y="11.7">4</text>
<text x="146.7" y="11.7">3</text>
<text x="204.7" y="11.7">2</text>
<text x="262.6" y="11.7">1</text>
<text x=".5" y="36.3">D</text>
<text x="292" y="36.3">D</text>
<text x=".5" y="82.1">C</text>
<text x="292" y="82.1">C</text>
<text x=".5" y="128">B</text>
<text x="292" y="128">B</text>
<text x=".5" y="173.8">A</text>
<text x="292" y="173.8">A</text>
<text x="30.9" y="197">5</text>
<text x="88.8" y="197">4</text>
<text x="146.7" y="197">3</text>
<text x="204.7" y="197">2</text>
<text x="262.6" y="197">1</text>
</g>
</svg>
